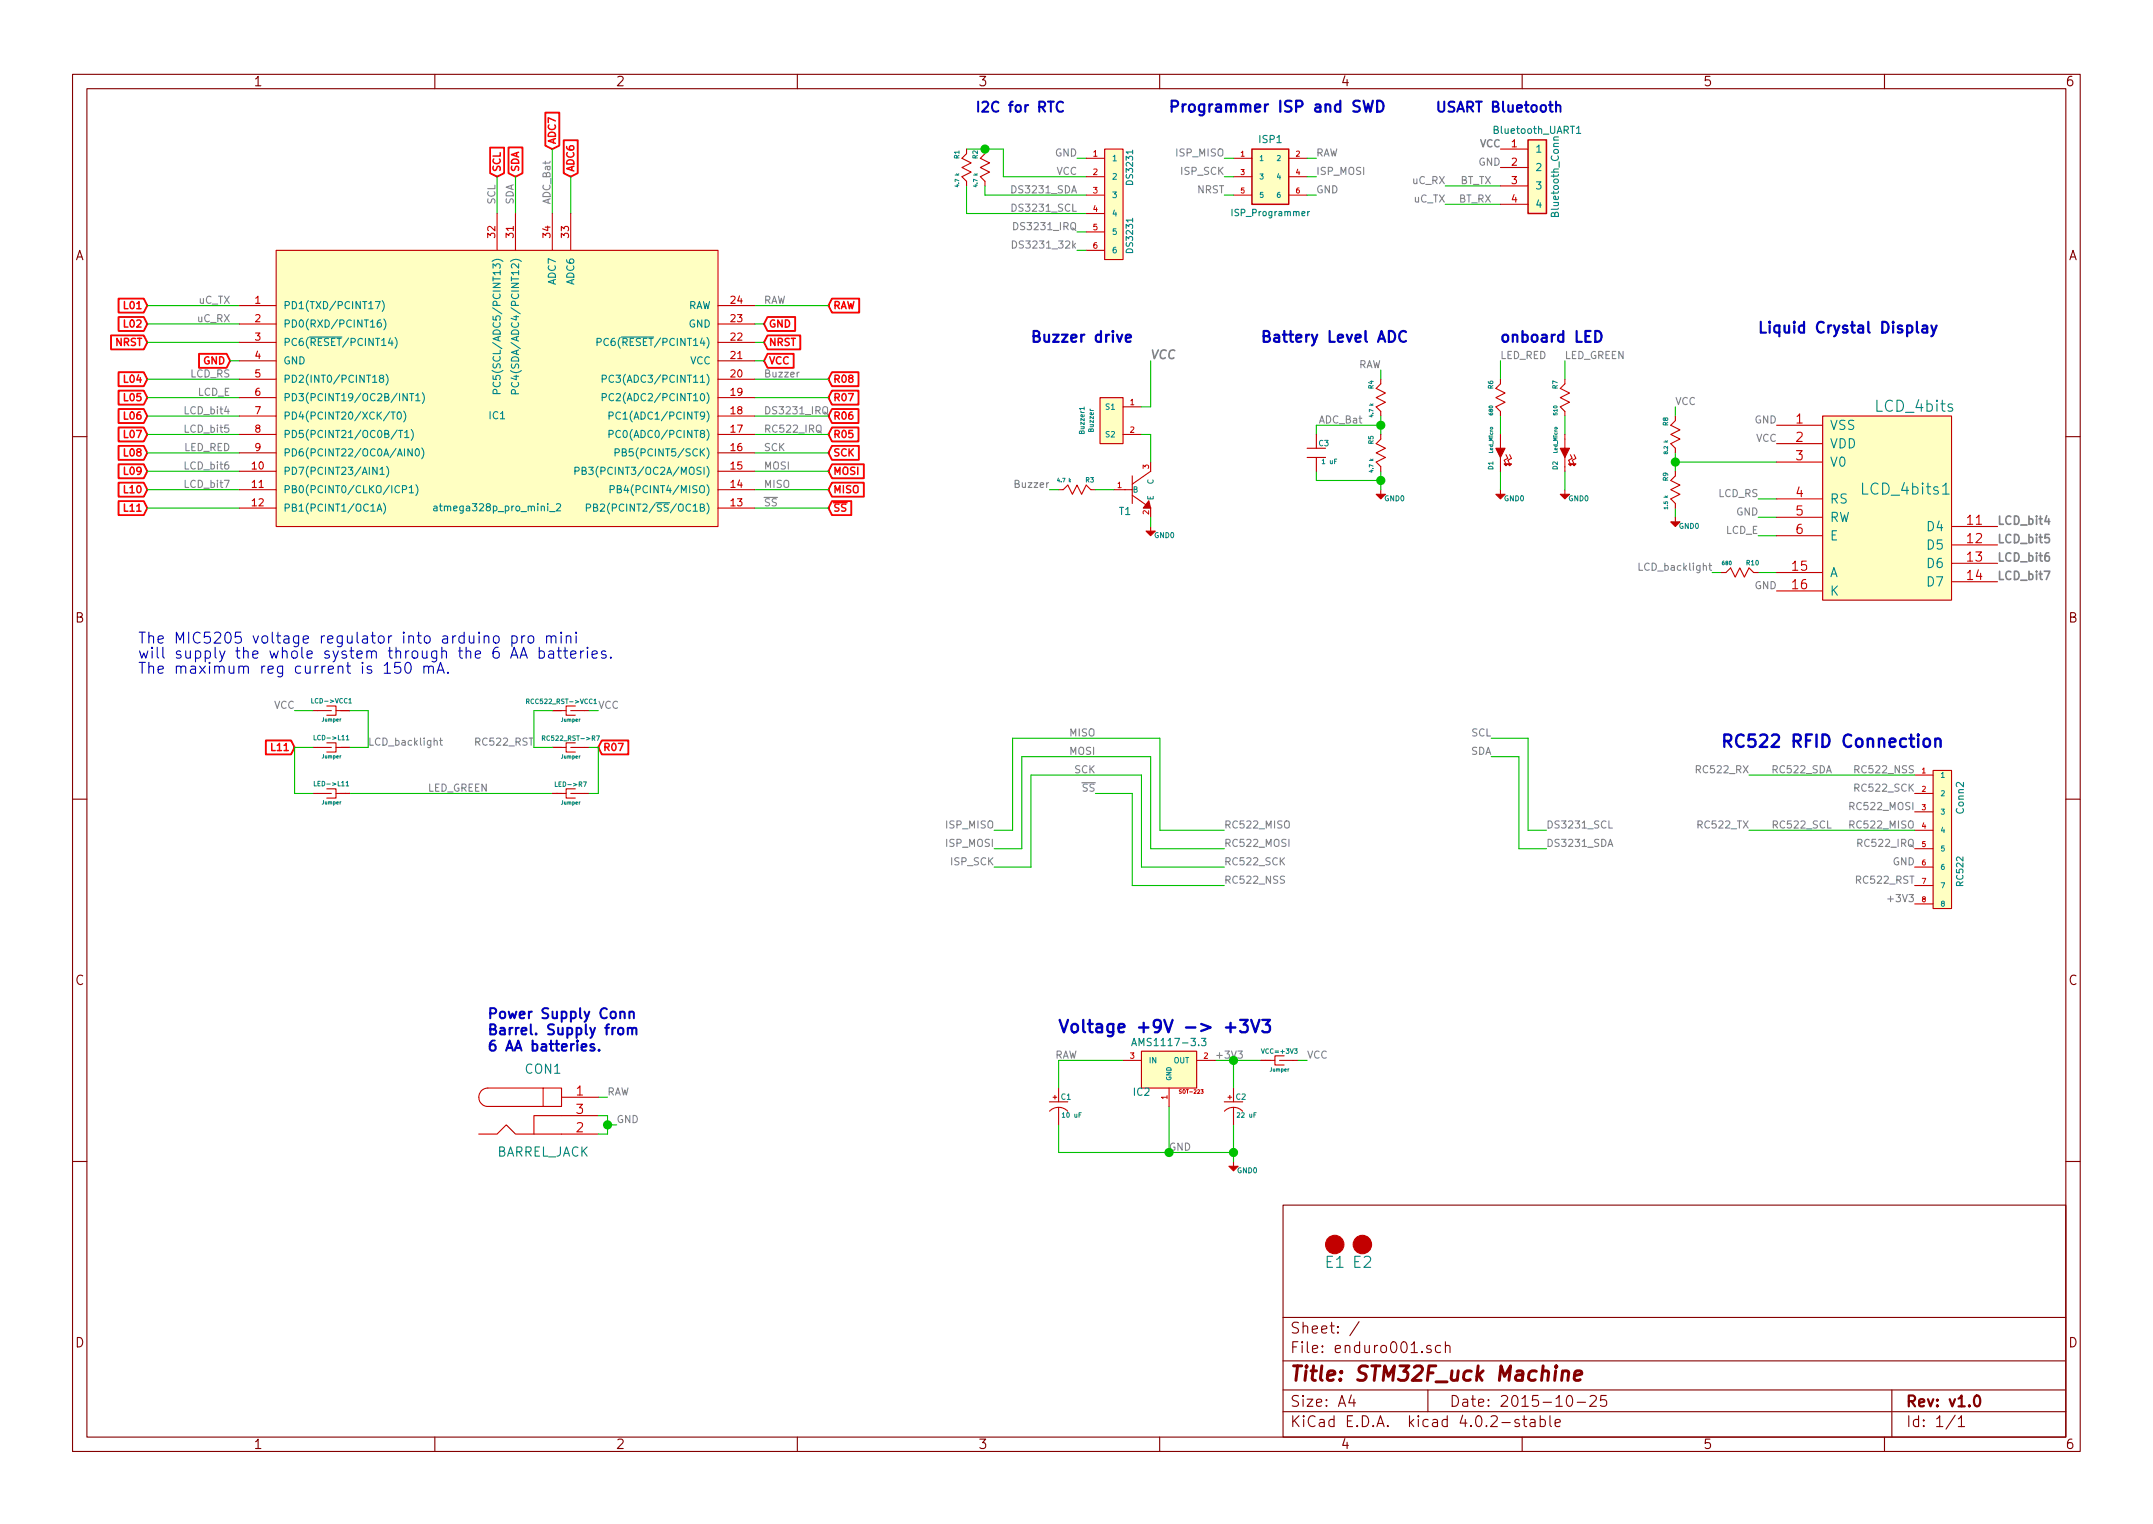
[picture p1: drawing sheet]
<svg xmlns="http://www.w3.org/2000/svg" width="297mm" height="210mm" viewBox="0 0 297 210" stroke-linecap="round" stroke-linejoin="round" font-family="sans-serif">
<g fill="none" stroke="#840000" stroke-width=".15">
<path d="M10 10.3h277v189.9h-277zM12 12.2h273v186.1h-273zM60 10.3v1.9M110 10.3v1.9M160 10.3v1.9M210 10.3v1.9M260 10.3v1.9M10 60.2h2M285 60.2h2M10 110.3h2M285 110.3h2M10 160.2h2"/>
<path d="M177 166.3h108v32h-108zM285 160.2h2M60 198.3v1.9M110 198.3v1.9M160 198.3v1.9M177 194.8h108M177 191.8h108M177 187.8h108M177 181.8h108M186.4 192.5l-.3 1h.9M186.8 193v1M187.5 182.3l-1.3 2"/>
<path d="M197 191.8v3M197.4 185.7a.37 .37 0 0 0-.6 .1v.1a.54 .54 0 0 0 .6 .3l.1 .1-.1 .2-.1 .1-.5-.1M198.8 185.7l-.5-.1-.3 .3 .1 .6 .2 .1 .5-.1M199.4 185.7a.38 .38 0 0 1 .7 .1v.8M199.4 185.1v1.5M209.6 195.9a.37 .37 0 0 0-.6 .1v.1a.54 .54 0 0 0 .6 .3l.1 .1-.1 .2-.2 .1-.4-.1M210 198.3v1.9M210.1 195.8h.5M210.3 195.3v1.3l.2 .2h.1M211.2 195.9l.1-.1 .4 .1 .1 .9M211.8 196.2l-.5 .1-.2 .2 .1 .2 .1 .1 .5-.1M212.5 195.9a.48 .48 0 0 1 .6 .1l.1 .1-.1 .6a.48 .48 0 0 1-.6 0"/>
<path d="M212.5 195.3v1.5M213.8 195.3v1.3l.2 .2M214.6 196.3l.7-.1-.1-.3-.4-.1-.2 .2v.7l.2 .1 .4-.1M216.3 192.7a.35 .35 0 0 1 .3-.2 .35 .35 0 0 1 .3 .3 .77 .77 0 0 1-.4 1.2 .9 .9 0 0 1-.2-1.3zM217.6 193.5h1.1M219.4 192.7l.2-.2 .5 .1a.37 .37 0 0 1 .1 .6l-.9 .8h.9M221.6 192.5h-.7l-.1 .7a.62 .62 0 0 1 .7 0l.2 .2-.1 .5-.2 .1h-.4l-.2-.1M260 198.3v1.9M261 191.8v6.5M269.7 195.2l-1.2 2M270.2 195.8l.4-.5v1.5M270.2 196.8h.8"/>
</g>
<path d="M272.5 192.7a.35 .35 0 0 1 .4-.2 .35 .35 0 0 1 .2 .3 .77 .77 0 0 1-.4 1.2 .9 .9 0 0 1-.2-1.3z" fill="none" stroke="#840000" stroke-width=".3"/>
<path d="M215.6 189.3a.52 .52 0 0 1 .8 .1l-.1 1M215.6 189.1l-.2 1.3M217.2 189.8l1-.2v-.4l-.6-.1-.3 .3-.1 .8v.1l.2 .1 .6-.1" fill="none" stroke="#840000" stroke-width=".41"/>
<path d="M265.5 102a.47 .47 0 0 1 .8 .2v.5a.46 .46 0 0 1-.5 .4 .46 .46 0 0 1-.4-.4v-.5zM267 102.1a.42 .42 0 0 1 .7 .1v.8M267 101.9v1.1M169.1 141.8h1.3M169.8 141.1v1.3M171.1 140.7h1l-.5 .6a.48 .48 0 0 1 .5 .4v.4l-.1 .2-.7 .1-.2-.2M172.6 140.7l.6 1.7 .6-1.7M174.2 140.7h1l-.5 .6a.48 .48 0 0 1 .5 .4v.4l-.1 .2-.7 .1-.2-.2" fill="none" stroke="#0000c2" stroke-width=".33"/>
<g fill="none" stroke="#848484" stroke-width=".15">
<path d="M139.6 28.2a.5 .5 0 0 1 .6 .5 .5 .5 0 0 1-.6 .5zM139.7 33.2a.5 .5 0 0 1 .6 .5 .5 .5 0 0 1-.6 .5zM139.9 30.7a.5 .5 0 0 1 .5 .5 .5 .5 0 0 1-.5 .5zM110.3 51.4l-.3 .2M113.6 56.3a.33 .33 0 0 1 .3-.2 .33 .33 0 0 1 .3 .3l-.1 .6-.2 .1a.35 .35 0 0 1-.4-.3zM113.7 56.9l.5 .3M226.1 77.7v1h.5M235.8 78h.3M235.9 77.7v.9l.2 .1M59.9 102.3v-.1a.23 .23 0 0 1 .4 .1v.5M60.7 102.2h.3M60.8 101.8v.9l.2 .1"/>
<path d="M221.8 116.8l.4-1 .3 1M222 113.3v.9h.5M260.5 124h.7M170.8 145h.6l-.3 .4 .3 .2-.1 .3-.1 .1-.4-.1"/>
</g>
<path d="M146.7 14.2a.57 .57 0 0 0-.7-.1 .57 .57 0 0 0-.2 .7 .53 .53 0 0 0 .3 .6 .53 .53 0 0 0 .6-.1M214.7 14.6l.2-.1h.3l.1 .9M86.8 139.7l.2-.1h.4l.1 .9M86.8 139.6v.9M82 144.1l-.4-.1-.2 .2 .1 .2 .5 .2v.1v.2h-.6M82.7 144.8v.1h-.1l.1-.1v.2M85.3 141.9l.2-.1 .5 .1v.6l-.2 .2a.39 .39 0 0 1-.5-.2zM86.6 141.9l.2-.1 .3 .1 .1 .8M86.6 141.8v.9M87.2 142a.31 .31 0 0 1 .3-.2 .31 .31 0 0 1 .3 .2v.7" fill="none" stroke="#0000c2" stroke-width=".28"/>
<path d="M188.1 13.9l.4 1.5 .2-1.1 .4 1.1 .3-1.5M190 13.9a.77 .77 0 0 1 .9 .8 .77 .77 0 0 1-.9 .7zM155.3 46.7l.7-.2v-.3h-.5l-.2 .2 .1 .7 .1 .1 .5-.1M194 45.8a.6 .6 0 0 0-.8 0 .6 .6 0 0 0-.2 .7 .58 .58 0 0 0 .3 .6 .58 .58 0 0 0 .7-.1M220.1 45.7a.79 .79 0 0 1 .8 .4 .79 .79 0 0 1-.2 1l-.6 .1zM265.3 45l.1-.1 .4 .1 .1 .9M265.9 45.3h-.5l-.2 .2 .1 .3 .1 .1 .5-.1M266.4 44.9l.4 1M267.2 44.9l-.5 1.3-.3 .2" fill="none" stroke="#0000c2" stroke-width=".3"/>
<g fill="none" stroke="#c20000" stroke-width=".15">
<path d="M38.1 34.5h61v38.1h-61zM68.6 29.5v5M71.1 29.5v5M76.2 29.5v5M78.7 29.5v5M133.3 20.6v.6l-.6 .6 1.3 .7-1.3 .6 1.3 .6-1.3 .7 .6 .6v.6M135.9 20.6v.6l-.6 .6 1.2 .7-1.2 .6 1.2 .6-1.2 .7 .6 .6v.6M149.9 21.8h2.5M149.9 24.4h2.5M149.9 26.9h2.5M149.9 29.5h2.5M149.9 32h2.5"/>
<path d="M149.9 34.5h2.5M152.4 20.6h2.5v15.2h-2.5zM170.2 21.8h2.5M170.2 24.4h2.5M170.2 26.9h2.5M177.8 21.8h2.5M177.8 24.4h2.5M177.8 26.9h2.5M207 20.6h3.8M207 23.1h3.8M207 25.6h3.8M207 28.2h3.8"/>
<path d="M33 59.9h5.1M33 42.2h5.1M33 44.7h5.1M33 47.2h5.1M33 49.8h5.1M33 52.3h5.1M33 54.9h5.1M33 57.4h5.1M99.1 59.9h5M99.1 42.2h5M99.1 44.7h5M99.1 47.2h5"/>
<path d="M99.1 49.8h5M99.1 52.3h5M99.1 54.9h5M99.1 57.4h5M151.8 54.9h3.1v6.3h-3.1zM154.9 56.1h2.6M154.9 59.9h2.6M181.6 59.9v1.9M190.5 59.9v.7l-.6 .6 1.2 .6-1.2 .7 1.2 .6-1.2 .6 .6 .7v.6M190.5 52.3v.7l-.6 .6 1.2 .6-1.2 .7 1.2 .6-1.2 .6 .6 .7v.6M207 52.3v.7l-.6 .6 1.2 .6-1.2 .7 1.2 .6-1.2 .6 .6 .7v.6M207 59.9v5.1"/>
<path d="M215.9 52.3v.7l-.6 .6 1.2 .6-1.2 .7 1.2 .6-1.2 .6 .6 .7v.6M215.9 59.9v5.1M231.1 57.4v.6l-.6 .7 1.3 .6-1.3 .6 1.3 .7-1.3 .6 .6 .6v.7M245.1 58.7h6.4M251.5 57.4h17.7v25.4h-17.7zM33 67.6h5.1M33 62.5h5.1M33 65h5.1M33 70.1h5.1M99.1 67.6h5M99.1 62.5h5M99.1 65h5"/>
<path d="M99.1 70.1h5M146 67.6h.7l.6-.7 .7 1.3 .6-1.3 .6 1.3 .7-1.3 .6 .7h.6M153.7 67.6h2.5M156.2 65.7v3.8M156.2 68.3l2.5 1.8M158.7 65l-2.5 1.8M158.7 63.7v1.3M158.7 70v1.4M158.7 72.6v.7M180.3 63.1h2.6M180.3 61.8h2.6M181.6 63.1v1.9"/>
<path d="M190.5 67.6v.6M207 67.6v.6M207.8 62.7l.2 .5-.5 .3 .3 .5M208.3 62.7l.2 .5-.5 .3 .3 .5M215.9 67.6v.6M216.7 62.7l.2 .5-.5 .3 .3 .5M217.2 62.7l.2 .5-.5 .3 .3 .5M231.1 65v.7l-.6 .6 1.3 .6-1.3 .7 1.3 .6-1.3 .6 .6 .7v.6M231.1 71.4v.6M237.5 79h.6l.7-.6 .6 1.2 .6-1.2 .7 1.2 .6-1.2 .6 .6h.7M245.1 61.2h6.4M245.1 63.7h6.4"/>
<path d="M245.1 68.8h6.4M245.1 71.4h6.4M245.1 73.9h6.4M245.1 79h6.4M269.2 72.6h6.4M269.2 75.2h6.4M269.2 77.7h6.4M43.2 98h2.5M45.1 97.4h1.3v1.3h-1.3M46.4 98h1.9M76.2 98h1.9M78.7 98h2.6"/>
<path d="M79.4 97.4h-1.3v1.3h1.3M245.1 81.5h6.4M269.2 80.3h6.4M43.2 103.1h2.5M43.2 109.5h2.5M45.1 102.5h1.3v1.3h-1.3M45.1 108.8h1.3v1.3h-1.3M46.4 109.5h1.9M46.4 103.1h1.9M76.2 109.5h1.9M76.2 103.1h1.9M78.7 103.1h2.6"/>
<path d="M78.7 109.5h2.6M79.4 102.5h-1.3v1.3h1.3M79.4 108.8h-1.3v1.3h1.3M264.2 106.9h2.5M264.2 109.5h2.5M264.2 112h2.5M264.2 114.5h2.5M264.2 117.1h2.5M264.2 119.6h2.5M266.7 106.3h2.5v19h-2.5zM264.2 122.2h2.5M264.2 124.7h2.5"/>
<path d="M66 156.5h2.6l1.2-1.3 1.3 1.3h11.4M74.9 150.1h2.6v2.5h-2.6zM74.9 150.1h-7.6a1.27 1.27 0 0 0-1.2 1.3 1.27 1.27 0 0 0 1.2 1.2h7.6M77.5 151.4h5M82.5 153.9h-8.8v2.6M144.8 152h2.5M144.8 153.3a1.72 1.72 0 0 1 2.5 0M145.3 151.4h.5M145.5 151.1v.5M146 150.1v1.9M146 152.8v2.4M154.9 146.3h2.6"/>
<path d="M157.5 145h7.6v5.1h-7.6zM161.3 150.1v2.5M165.1 148.8h.1M165.1 146.3h2.5M168.9 152h2.5M168.9 153.3a1.72 1.72 0 0 1 2.5 0M169.4 151.4h.5M169.7 151.1v.5M170.2 150.1v1.9M170.2 152.8v2.4M174 146.3h1.9M176.5 146.3h2.6"/>
<path d="M177.2 145.7h-1.3v1.2h1.3M170.2 160.3v.6"/>
</g>
<g fill="#c20000" stroke="#c20000" stroke-width=".15">
<path d="M169.5 160.9h1.3l-.6 .6z"/>
<path d="M158.5 69.1l.2 1h-1z"/>
<path d="M158.1 73.3h1.3l-.7 .6z"/>
<path d="M189.9 68.2h1.2l-.6 .6z"/>
<path d="M206.4 68.2h1.2l-.6 .6z"/>
<path d="M215.3 68.2h1.2l-.6 .6z"/>
<path d="M230.5 72h1.3l-.7 .6z"/>
<path d="M208 64h.5l-.2 .3z"/>
<path d="M207.5 64h.5l-.2 .3z"/>
<path d="M206.4 61.8h1.2l-.6 1.3z"/>
<path d="M216.9 64h.5l-.2 .3z"/>
<path d="M216.4 64h.5l-.2 .3z"/>
<path d="M215.3 61.8h1.2l-.6 1.3z"/>
<circle cx="184.1" cy="171.7" r="1.27"/>
<circle cx="188" cy="171.7" r="1.27"/>
</g>
<g fill="#ffffc2" stroke="#ffffc2" stroke-width=".14">
<path d="M172.7 20.6h5.1v7.6h-5.1z"/>
<path d="M151.8 54.9h3.1v6.3h-3.1z"/>
<path d="M266.7 106.3h2.5v19h-2.5z"/>
<path d="M251.5 57.4h17.7v25.4h-17.7z"/>
<path d="M157.5 145h7.6v5.1h-7.6z"/>
<path d="M38.1 34.5h61v38.1h-61z"/>
<path d="M210.8 19.3h2.6v10.2h-2.6z"/>
<path d="M152.4 20.6h2.5v15.2h-2.5z"/>
<path d="M180.3 63.1h2.6z"/>
<path d="M180.3 61.8h2.6z"/>
</g>
<path d="M210.8 19.3h2.6v10.2h-2.6zM172.7 20.6h5.1v7.6h-5.1z" fill="none" stroke="#c20000" stroke-width=".2"/>
<g fill="none" stroke="#008484" stroke-width=".15">
<path d="M214.4 19.3h.6M215 18.9h-.5a.24 .24 0 0 0-.2 .2 .24 .24 0 0 0 .2 .2M217.5 17.7l.3-.3v1M217.5 18.4h.6M180.4 29.2v.6M180.7 29.2l-.3 .2M42.7 46.5h4.5M51.8 41.6h.7l-.5 1M52.5 44.1l-.3 .1a.63 .63 0 0 0 0 .9l.4-.1v-.3l-.2-.2h-.2l-.2 .2M52.6 52.2l-.3-.2 .1-.1 .2-.1h.2l.1 .2v.1l-.6 .3v.2l.3 .2h.1l.2-.2v-.2l-.2-.2M52.7 41.5a1.13 1.13 0 0 1 0 1.5M53 44a1.13 1.13 0 0 1 0 1.5"/>
<path d="M53.3 51.6a1.13 1.13 0 0 1 0 1.5M53.8 46.6l-.2 .7h.6M53.9 56.8h.6M54.1 47v.7M54.2 56.8v1M54.5 46.6a1.13 1.13 0 0 1 0 1.5M54.9 56.9l.1-.1a.53 .53 0 0 1 .4 .5 .53 .53 0 0 1-.4 .5l-.1-.1-.1-.3zM55 59.4h.5M55.3 59.4v1M55.7 56.7a1.13 1.13 0 0 1 0 1.5M55.8 59.7l.3-.3v1M56.5 54.3h.6"/>
<path d="M56.7 59.3a1.13 1.13 0 0 1 0 1.5M56.8 54.3v1M57.4 54.6l.3-.3v1M57.4 55.3h.5M58.3 54.2a1.13 1.13 0 0 1 0 1.5M68.1 52.7a.47 .47 0 0 0 .3 .7 .47 .47 0 0 0 .6-.5l-.1-.2M68.6 54.3l-.1-.5-.1-.1-.3 .1-.1 .1v.4h1M70.7 52.8a.47 .47 0 0 0 .3 .6 .47 .47 0 0 0 .6-.4l-.1-.2M71.1 54.3l-.1-.5-.1-.1-.2 .1-.1 .1v.4h1M82.4 47.2h.5l.1-.2-.1-.2-.1-.1h-.4v1M83.1 52.3l.5-.1 .1-.1-.1-.2-.1-.1h-.4v1M83.1 54.8h.5l.1-.2-.1-.2-.1-.1h-.4v1"/>
<path d="M83.9 46.8a.47 .47 0 0 0-.6 .3 .47 .47 0 0 0 .4 .6l.2-.1M84 59.9h.5l.1-.2v-.2l-.2-.1h-.4v1M84 57.4l.5-.1 .1-.1v-.3l-.2-.1h-.4v1M84.7 51.9a.47 .47 0 0 0-.7 .3 .47 .47 0 0 0 .5 .6l.2-.2M84.7 54.4a.47 .47 0 0 0-.7 .3 .47 .47 0 0 0 .5 .6l.2-.1M85.6 59.5a.47 .47 0 0 0-.7 .3 .47 .47 0 0 0 .5 .6l.2-.1M85.6 56.9a.47 .47 0 0 0-.7 .4 .47 .47 0 0 0 .5 .5l.2-.1M85.7 46.5h4.5M52 70.5l.3-1 .4 1M52.1 70.3h.5M52.4 64.7l.3-.2v1M52.4 65.5h.6"/>
<path d="M52.9 69.4a1.13 1.13 0 0 1 0 1.5M53.3 64.3a1.13 1.13 0 0 1 0 1.5M55.5 67.5h.5l.1-.2v-.2l-.2-.1h-.4v1M55.8 60.4h.6M56.5 67.3l.3-.3v1M56.5 68h.5M56.9 61.9v1l-.6-1v1M57.4 66.9a1.13 1.13 0 0 1 0 1.5M57.4 62l.1-.1a.53 .53 0 0 1 .4 .5 .53 .53 0 0 1-.4 .5 .63 .63 0 0 1-.1-.9zM58.2 61.8a1.13 1.13 0 0 1 0 1.5M59.9 69.9h.3l.1 .6M60.3 70l-.3 .1-.2 .2 .2 .2 .3-.1"/>
<path d="M75.8 70.6h.8M76.8 69.6l.3-.1 .2 .3-.6 .7h.6M79.3 65l.5-.1 .1-.1v-.2l-.2-.1h-.4v1M80.3 64.9h.4l.1-.2v-.1l-.5-.1v1h.4l.2-.2v-.2l-.3-.2M80.9 70.1l.5-.1 .1-.1-.1-.3-.1-.1h-.4v1M81.9 70h.4l.1-.2v-.2l-.5-.1v1h.4l.2-.1v-.2l-.3-.2M84.2 67.5h.5l.1-.2-.1-.2-.1-.1h-.4v1M84.9 62.5l.4-.1 .1-.2v-.2l-.2-.1h-.3v1M85.2 67.5l.4-.1 .1-.1-.1-.2-.4-.1v1h.3l.3-.2v-.1l-.3-.2M85.9 62.4h.4l.1-.2-.1-.2-.4-.1v1h.3l.2-.2v-.1l-.2-.2M268 67.1l.5-.5v1.6M268 68.2h.9"/>
<path d="M156.1 144.3l.4-1 .3 1M156.2 144h.5M165.8 143.3h.6l-.4 .3 .3 .1v.5l-.1 .1h-.3l-.1-.1"/>
</g>
<g fill="none" stroke="#f00" stroke-width=".25">
<path d="M75.2 15.5h2v4.6l-1 .5-1-.5zM77.8 19.3h1.9v4.6l-1 .5-.9-.5zM67.6 20.4h1.9v3.5l-.9 .5-1-.5zM70.2 20.3h1.9v3.6l-1 .5-.9-.5zM15.3 46.3h4.5l.5 .9-.5 1h-4.5zM16.4 41.2h3.4l.5 1-.5 .9h-3.4zM16.4 43.7h3.4l.5 1-.5 1h-3.4zM16.4 51.4h3.4l.5 .9-.5 1h-3.4zM16.4 53.9h3.4l.5 1-.5 .9h-3.4zM16.4 56.4h3.4l.5 1-.5 1h-3.4zM16.4 59h3.4l.5 .9-.5 1h-3.4zM27.5 48.8h3.8l.4 1-.4 .9h-3.8z"/>
<path d="M105.9 48.8h3.6v1.9h-3.6l-.5-.9zM105.9 43.7h3.8v2h-3.8l-.5-1zM105.9 46.3h4.5v1.9h-4.5l-.5-1zM114.8 41.2h3.7v1.9h-3.7l-.5-.9zM114.8 59h3.6v1.9h-3.6l-.5-1zM114.8 53.9h3.6v1.9h-3.6l-.5-.9zM114.8 51.4h3.6v1.9h-3.6l-.5-1zM114.8 56.4h3.6v2h-3.6l-.5-1zM16.4 61.5h3.4l.5 1-.5 .9h-3.4zM16.4 64.1h3.4l.5 .9-.5 1h-3.4zM16.4 66.6h3.4l.5 1-.5 .9h-3.4zM16.4 69.1h3.4l.5 1-.5 1h-3.4z"/>
<path d="M114.8 61.5h3.7v1.9h-3.7l-.5-.9zM114.8 64.1h4.4v1.9h-4.4l-.5-1zM114.8 66.6h4.4v1.9h-4.4l-.5-.9zM114.8 69.1h2.6v2h-2.6l-.5-1zM36.7 102.2h3.5l.4 .9-.4 1h-3.5zM83 102.2h3.7v1.9h-3.7l-.5-1z"/>
</g>
<g fill="none" stroke="#008484" stroke-width=".14">
<path d="M149.6 56.2v.3M48.1 96.5l.2-.1v.6M48.1 97h.4M72.6 96.8l.3-.1 .1-.2-.4-.1v.7M72.8 96.8l.2 .3M81.9 96.6l.2-.2v.7M81.9 97.1h.4M43.3 101.4v.7h.3M43.4 107.8v.6h.3M47.8 108l.1-.2v.6M47.8 108.4h.3M47.8 101.6l.2-.2v.7"/>
<path d="M47.8 102.1h.3M74.8 101.8h.3l.1-.2-.4-.1v.7M75 101.8l.2 .4M76.6 107.9v.6h.3M80.5 107.9h.4l-.3 .6M82.3 101.5h.4l-.3 .7"/>
</g>
<g fill="none" stroke="#00c200" stroke-width=".15">
<path d="M68.6 24.4v5.1M71.1 24.4v5.1M76.2 20.6v8.9M78.7 24.4v5.1M133.3 20.6h5.1v3.8h11.5M133.3 25.6v3.9h16.6M135.9 25.6v1.3h14M148.6 21.8h1.3M148.6 34.5h1.3M148.6 32h1.3M168.9 26.9h1.3M168.9 21.8h1.3"/>
<path d="M168.9 24.4h1.3M180.3 26.9h1.3M180.3 21.8h1.3M180.3 24.4h1.3M199.4 28.2h7.6M199.4 25.6h7.6M20.3 42.2h12.7M20.3 44.7h12.7M20.3 47.2h12.7M20.3 52.3h12.7M20.3 54.9h12.7M20.3 57.4h12.7"/>
<path d="M20.3 59.9h12.7M31.7 49.8h1.3M104.1 42.2h10.2M104.1 44.7h1.3M104.1 47.2h1.3M104.1 49.8h1.3M104.1 52.3h10.2M104.1 54.9h10.2M104.1 57.4h10.2M104.1 59.9h10.2M157.5 59.9h1.2v3.8M158.7 49.8v6.3h-1.2"/>
<path d="M190.5 58.7h-8.9v1.2M190.5 51v1.3M190.5 57.4v2.5M207 49.8v2.5M207 57.4v2.5M215.9 49.8v2.5M215.9 57.4v2.5M231.1 56.1v1.3M20.3 62.5h12.7M20.3 65h12.7M20.3 67.6h12.7M20.3 70.1h12.7"/>
<path d="M104.1 62.5h10.2M104.1 65h10.2M104.1 67.6h10.2M104.1 70.1h10.2M144.8 67.6h1.2M151.1 67.6h2.6M158.7 71.4v1.2M181.6 65v1.3h8.9M190.5 65v2.6M207 65v2.6M215.9 65v2.6M231.1 63.7h14"/>
<path d="M231.1 62.5v2.5M231.1 70.1v1.3M236.2 79h1.3M242.6 79h2.5M242.6 73.9h2.5M242.6 71.4h2.5M242.6 68.8h2.5M40.6 98h2.6M48.3 98h2.5v5.1h-2.5M76.2 98h-2.5v5.1h2.5M81.3 98h1.2M43.2 103.1h-2.6v6.4h2.6"/>
<path d="M48.3 109.5h27.9M81.3 103.1h1.2v6.4h-1.2M137.2 117.1h3.8v-12.7h17.7v12.7h10.2M137.2 119.6h5v-12.7h15.3v12.7h11.4M137.2 114.5h2.5v-12.7h20.3v12.7h8.9M151.1 109.5h5.1v12.7h12.7M205.7 101.8h5.1v12.7h2.6M205.7 104.4h3.8v12.7h3.9M241.3 106.9h22.9M241.3 114.5h22.9M82.5 151.4h1.3M82.5 153.9h1.3v2.6h-1.3"/>
<path d="M83.8 155.2h1.3M146 155.2v3.8h24.2M154.9 146.3h-8.9v3.8M161.3 152.6v6.4M167.6 146.3h6.4M170.2 146.3v3.8M170.2 155.2v5.1M179.1 146.3h1.2"/>
</g>
<g fill="#00c200" stroke="#00c200" stroke-width=".25">
<circle cx="170.2" cy="159" r=".51"/>
<circle cx="135.9" cy="20.6" r=".51"/>
<circle cx="161.3" cy="159" r=".51"/>
<circle cx="231.1" cy="63.7" r=".51"/>
<circle cx="190.5" cy="66.3" r=".51"/>
<circle cx="190.5" cy="58.7" r=".51"/>
<circle cx="83.8" cy="155.2" r=".51"/>
<circle cx="170.2" cy="146.3" r=".51"/>
</g>
<g fill="none" stroke="#0000c2" stroke-width=".15">
<path d="M55.2 91.4h-.7l-.1 .7a.62 .62 0 0 1 .7-.1l.2 .2-.1 .6-.2 .1h-.3l-.3-.1M56 91.5a.35 .35 0 0 1 .4-.1 .35 .35 0 0 1 .2 .3 .77 .77 0 0 1-.4 1.2 .9 .9 0 0 1-.2-1.4zM58.5 92a.38 .38 0 0 1 .6 .1v.8M58.5 91.9v1M59.1 92.1a.36 .36 0 0 1 .4-.2 .36 .36 0 0 1 .3 .2v.8M60.3 92.9l.5-1.5 .5 1.5M60.4 92.5h.7M61.8 92.8h.1l-.1 .1-.1-.1h.1v.1M68.1 87.9a.41 .41 0 0 1 .8 .1v.4a.41 .41 0 0 1-.4 .3 .41 .41 0 0 1-.4-.3zM70.5 90.8l.4-1.5 .6 1.5M70.6 90.4h.7M70.6 87.8a.48 .48 0 0 1 .7 .1v.1v.6a.48 .48 0 0 1-.7 0"/>
<path d="M70.6 87.7v1.5M71.8 90.8l.4-1.5 .5 1.5M71.9 90.4h.7M72 87.7v1M72.4 87.7l-.3 .1-.1 .2M72.9 87.9a.41 .41 0 0 1 .7 .1v.4a.41 .41 0 0 1-.4 .3 .41 .41 0 0 1-.4-.3zM74.4 89.9a.48 .48 0 0 1 .6 0l.1 .2-.1 .6a.48 .48 0 0 1-.6 0M74.4 89.3v1.5M75.4 87.9a.38 .38 0 0 1 .6 0v.8M75.4 87.7v1M75.7 89.9l.2-.1 .4 .1 .1 .9M76 87.9a.36 .36 0 0 1 .4-.2 .36 .36 0 0 1 .3 .2v.8"/>
<path d="M76.4 90.2h-.5l-.2 .2v.3l.2 .1 .5-.1M76.9 89.8h.5M77.1 89.3v1.3l.2 .2h.1M77.4 87.2l-.1 .1 .1 .1 .1-.1-.1-.1v.2M77.4 87.7v1M77.7 89.8h.6M78 89.3v1.3l.2 .2h.1M78.1 87.9a.38 .38 0 0 1 .7 0v.8M78.1 87.7v1M78.7 90.3l.8-.1-.1-.3-.4-.1-.3 .2 .1 .7 .2 .1 .4-.1M79.5 87.2l-.1 .1 .1 .1 .1-.1-.1-.1v.2M79.5 87.7v1"/>
<path d="M80.1 89.8v1M80.5 89.8l-.2 .1-.2 .2M81.1 89.3l-.1 .1 .1 .1v-.1v-.1v.2M81.1 89.8v1M81.7 90.3l.7-.1-.1-.3-.4-.1-.2 .2 .1 .7 .1 .1 .4-.1M83.6 89.9a.37 .37 0 0 0-.6 .1v.1a.54 .54 0 0 0 .6 .3v.1v.2l-.2 .1-.4-.1M84.3 90.7h.1l-.1 .1-.1-.1h.1v.1"/>
</g>
<text font-size="2.8" fill="#840000" x="178" y="190.5">Title: STM32F_uck Machine</text>
<g font-size="2.4" fill="#0000c2">
<text x="237.5" y="103.1">RC522 RFID Connection</text>
<text x="146" y="142.5">Voltage +9V -&gt; +3V3</text>
</g>
<g font-size="2.1" fill="#0000c2">
<text x="161.3" y="15.5">Programmer ISP and SWD</text>
<text x="142.2" y="47.2">Buzzer drive</text>
<text x="174" y="47.2">Battery Level ADC</text>
<text x="207" y="47.2">onboard LED</text>
<text x="242.6" y="46">Liquid Crystal Display</text>
<text x="19" y="88.8">The MIC5205 voltage regulator into arduino pro mini</text>
<text x="19" y="90.9">will supply the whole system through the 6 AA batteries.</text>
<text x="19" y="93">The maximum reg current is 150 mA.</text>
</g>
<g font-size="2.1" fill="#008484">
<text x="258.9" y="56.8">LCD_4bits</text>
<text x="257" y="68.2">LCD_4bits1</text>
<text x="182.9" y="174.9">E1 E2</text>
</g>
<g font-size="2.1" fill="#840000">
<text x="178" y="184">Sheet: /</text>
<text x="178" y="186.7">File: enduro001.sch</text>
<text x="178" y="196.9">KiCad E.D.A. kicad 4.0.2-stable</text>
<text x="178" y="194.1">Size: A4</text>
<text x="200" y="194.1">Date: 2015-10-25</text>
<text x="263" y="194.1">Rev: v1.0</text>
<text x="263" y="196.9">Id: 1/1</text>
</g>
<g font-size="1.9" fill="#0000c2">
<text x="134.6" y="15.5">I2C for RTC</text>
<text x="198.1" y="15.5">USART Bluetooth</text>
<text x="67.3" y="140.6">Power Supply Conn</text>
<text x="67.3" y="142.8">Barrel. Supply from</text>
<text x="67.3" y="145">6 AA batteries.</text>
</g>
<g font-size="1.8" fill="#840000">
<text x="35" y="11.9">1</text>
<text x="85" y="11.9">2</text>
<text x="135" y="11.9">3</text>
<text x="185" y="11.9">4</text>
<text x="235" y="11.9">5</text>
<text x="285" y="11.9">6</text>
<text x="10.4" y="35.9">A</text>
<text x="285.4" y="35.9">A</text>
<text x="10.4" y="85.9">B</text>
<text x="285.4" y="85.9">B</text>
<text x="10.4" y="135.9">C</text>
<text x="285.4" y="135.9">C</text>
<text x="10.4" y="185.9">D</text>
<text x="285.4" y="185.9">D</text>
<text x="35" y="199.9">1</text>
<text x="85" y="199.9">2</text>
<text x="135" y="199.9">3</text>
<text x="185" y="199.9">4</text>
<text x="235" y="199.9">5</text>
<text x="285" y="199.9">6</text>
</g>
<g font-size="1.8" fill="#c20000">
<text x="247.8" y="58.4">1</text>
<text x="247.8" y="61">2</text>
<text x="247.8" y="63.5">3</text>
<text x="247.8" y="68.6">4</text>
<text x="247.8" y="71.1">5</text>
<text x="247.8" y="73.7">6</text>
<text x="271.4" y="72.4">11</text>
<text x="271.4" y="74.9">12</text>
<text x="271.4" y="77.5">13</text>
<text x="247.3" y="78.7">15</text>
<text x="247.3" y="81.3">16</text>
<text x="271.4" y="80">14</text>
<text x="79.5" y="151.1">1</text>
<text x="79.5" y="153.7">3</text>
<text x="79.5" y="156.2">2</text>
</g>
<g font-size="1.8" fill="#008484">
<text x="252.5" y="59.3">VSS</text>
<text x="252.5" y="61.8">VDD</text>
<text x="252.5" y="64.4">V0</text>
<text x="252.5" y="69.5">RS</text>
<text x="252.5" y="72">RW</text>
<text x="252.5" y="74.5">E</text>
<text x="266" y="73.3">D4</text>
<text x="266" y="75.8">D5</text>
<text x="252.5" y="79.6">A</text>
<text x="252.5" y="82.2">K</text>
<text x="266" y="78.4">D6</text>
<text x="266" y="80.9">D7</text>
<text x="72.5" y="148.1">CON1</text>
<text x="68.4" y="159.6">BARREL_JACK</text>
</g>
<text font-size="1.7" fill="#848484" x="158.7" y="49.5">VCC</text>
<g font-size="1.6" fill="#848484">
<text x="275.6" y="74.9">LCD_bit5</text>
<text x="275.6" y="77.5">LCD_bit6</text>
<text x="275.6" y="72.4">LCD_bit4</text>
<text x="275.6" y="80">LCD_bit7</text>
</g>
<g font-size="1.4" fill="#f00">
<text x="69.1" y="23.7" transform="rotate(-90 69.1 23.7)">SCL</text>
<text x="71.6" y="23.7" transform="rotate(-90 71.6 23.7)">SDA</text>
<text x="76.7" y="19.9" transform="rotate(-90 76.7 19.9)">ADC7</text>
<text x="79.2" y="23.7" transform="rotate(-90 79.2 23.7)">ADC6</text>
<text x="15.9" y="47.7">NRST</text>
<text x="17.2" y="42.6">L01</text>
<text x="17.2" y="45.2">L02</text>
<text x="106.1" y="45.2">GND</text>
<text x="106.1" y="47.7">NRST</text>
<text x="115" y="42.6">RAW</text>
<text x="17.2" y="52.8">L04</text>
<text x="28" y="50.3">GND</text>
<text x="106.1" y="50.3">VCC</text>
<text x="115" y="52.8">R08</text>
<text x="17.2" y="55.3">L05</text>
<text x="17.2" y="57.9">L06</text>
<text x="115" y="55.3">R07</text>
<text x="115" y="57.9">R06</text>
<text x="17.2" y="60.4">L07</text>
<text x="17.2" y="63">L08</text>
<text x="17.2" y="65.5">L09</text>
<text x="115" y="63">SCK</text>
<text x="115" y="60.4">R05</text>
<text x="115" y="65.5">MOSI</text>
<text x="17.2" y="68">L10</text>
<text x="17.2" y="70.6">L11</text>
<text x="115" y="68">MISO</text>
<text x="115" y="70.6">SS</text>
<text x="37.6" y="103.6">L11</text>
<text x="83.2" y="103.6">R07</text>
</g>
<g font-size="1.4" fill="#848484">
<text x="145.5" y="21.6">GND</text>
<text x="162.4" y="21.6">ISP_MISO</text>
<text x="181.6" y="21.6">RAW</text>
<text x="203.9" y="22.9">GND</text>
<text x="204.1" y="20.3">VCC</text>
<text x="68.3" y="28.2" transform="rotate(-90 68.3 28.2)">SCL</text>
<text x="70.9" y="28.2" transform="rotate(-90 70.9 28.2)">SDA</text>
<text x="75.9" y="28.2" transform="rotate(-90 75.9 28.2)">ADC_Bat</text>
<text x="139.9" y="26.7">DS3231_SDA</text>
<text x="140.1" y="29.2">DS3231_SCL</text>
<text x="145.7" y="24.1">VCC</text>
<text x="163" y="24.1">ISP_SCK</text>
<text x="165.2" y="26.7">NRST</text>
<text x="181.6" y="24.1">ISP_MOSI</text>
<text x="181.6" y="26.7">GND</text>
<text x="194.9" y="25.4">uC_RX</text>
<text x="195" y="27.9">uC_TX</text>
<text x="201.2" y="27.9">BT_RX</text>
<text x="201.4" y="25.4">BT_TX</text>
<text x="140.4" y="31.7">DS3231_IRQ</text>
<text x="140.5" y="34.3">DS3231_32k</text>
<text x="27.4" y="41.9">uC_TX</text>
<text x="105.4" y="41.9">RAW</text>
<text x="27.2" y="44.4">uC_RX</text>
<text x="26.2" y="52.1">LCD_RS</text>
<text x="105.4" y="52.1">Buzzer</text>
<text x="187.2" y="50.8">RAW</text>
<text x="207" y="49.5">LED_RED</text>
<text x="215.9" y="49.5">LED_GREEN</text>
<text x="25.7" y="59.7">LCD_bit5</text>
<text x="25.7" y="57.1">LCD_bit4</text>
<text x="27.2" y="54.6">LCD_E</text>
<text x="105.4" y="57.1">DS3231_IRQ</text>
<text x="105.4" y="59.7">RC522_IRQ</text>
<text x="182" y="58.4">ADC_Bat</text>
<text x="231.1" y="55.9">VCC</text>
<text x="242" y="58.4">GND</text>
<text x="25.3" y="62.2">LED_RED</text>
<text x="25.7" y="64.8">LCD_bit6</text>
<text x="105.4" y="64.8">MOSI</text>
<text x="105.4" y="62.2">SCK</text>
<text x="242.2" y="61">VCC</text>
<text x="25.7" y="67.3">LCD_bit7</text>
<text x="105.4" y="67.3">MISO</text>
<text x="105.4" y="69.8">SS</text>
<text x="140.3" y="67.3">Buzzer</text>
<text x="237.1" y="68.6">LCD_RS</text>
<text x="239.5" y="71.1">GND</text>
<text x="238" y="73.7">LCD_E</text>
<text x="226.6" y="78.7">LCD_backlight</text>
<text x="242" y="81.3">GND</text>
<text x="37.7" y="97.8">VCC</text>
<text x="82.5" y="97.8">VCC</text>
<text x="147.6" y="101.6">MISO</text>
<text x="203" y="101.6">SCL</text>
<text x="50.8" y="102.9">LCD_backlight</text>
<text x="65.8" y="102.9">RC522_RST</text>
<text x="147.6" y="104.1">MOSI</text>
<text x="148.2" y="106.7">SCK</text>
<text x="202.8" y="104.1">SDA</text>
<text x="234.3" y="106.7">RC522_RX</text>
<text x="244.8" y="106.7">RC522_SDA</text>
<text x="256.3" y="106.7">RC522_NSS</text>
<text x="58.9" y="109.2">LED_GREEN</text>
<text x="149.3" y="109.2">SS</text>
<text x="255.6" y="111.8">RC522_MOSI</text>
<text x="256.2" y="109.2">RC522_SCK</text>
<text x="130.6" y="114.3">ISP_MISO</text>
<text x="130.6" y="116.8">ISP_MOSI</text>
<text x="131.3" y="119.4">ISP_SCK</text>
<text x="168.9" y="114.3">RC522_MISO</text>
<text x="168.9" y="116.8">RC522_MOSI</text>
<text x="168.9" y="119.4">RC522_SCK</text>
<text x="213.4" y="114.3">DS3231_SCL</text>
<text x="213.4" y="116.8">DS3231_SDA</text>
<text x="234.5" y="114.3">RC522_TX</text>
<text x="244.9" y="114.3">RC522_SCL</text>
<text x="255.6" y="114.3">RC522_MISO</text>
<text x="256.6" y="116.8">RC522_IRQ</text>
<text x="261.1" y="119.4">GND</text>
<text x="168.9" y="121.9">RC522_NSS</text>
<text x="256.3" y="121.9">RC522_RST</text>
<text x="260.9" y="124.5">+3V3</text>
<text x="145.3" y="146">RAW</text>
<text x="167.6" y="146">+3V3</text>
<text x="180.3" y="146">VCC</text>
<text x="83.8" y="151.1">RAW</text>
<text x="85.1" y="154.9">GND</text>
<text x="161.3" y="158.7">GND</text>
</g>
<g font-size="1.4" fill="#008484">
<text x="173.8" y="19.7">ISP1</text>
<text x="206.2" y="18.5">Bluetooth_UART1</text>
<text x="211.8" y="21.1">1</text>
<text x="211.8" y="23.6">2</text>
<text x="211.8" y="26.1">3</text>
<text x="211.8" y="28.7">4</text>
<text x="215.1" y="29.7" transform="rotate(-90 215.1 29.7)">Bluetooth_Conn</text>
<text x="76.7" y="39.3" transform="rotate(-90 76.7 39.3)">ADC7</text>
<text x="79.2" y="39.3" transform="rotate(-90 79.2 39.3)">ADC6</text>
<text x="39.1" y="42.6">PD1(TXD/PCINT17)</text>
<text x="39.1" y="45.2">PD0(RXD/PCINT16)</text>
<text x="39.1" y="47.7">PC6(RESET/PCINT14)</text>
<text x="83.8" y="47.7">PC6(RESET/PCINT14)</text>
<text x="94.7" y="42.6">RAW</text>
<text x="95" y="45.2">GND</text>
<text x="39.1" y="50.3">GND</text>
<text x="39.1" y="52.8">PD2(INT0/PCINT18)</text>
<text x="69.1" y="52.1" transform="rotate(-90 69.1 52.1)">PC5(SCL/ADC5/PCINT13)</text>
<text x="71.6" y="52.3" transform="rotate(-90 71.6 52.3)">PC4(SDA/ADC4/PCINT12)</text>
<text x="84.6" y="52.8">PC3(ADC3/PCINT11)</text>
<text x="95.1" y="50.3">VCC</text>
<text x="39.1" y="55.3">PD3(PCINT19/OC2B/INT1)</text>
<text x="39.1" y="57.9">PD4(PCINT20/XCK/T0)</text>
<text x="67.5" y="57.8">IC1</text>
<text x="84.6" y="55.3">PC2(ADC2/PCINT10)</text>
<text x="85.4" y="57.9">PC1(ADC1/PCINT9)</text>
<text x="39.1" y="60.4">PD5(PCINT21/OC0B/T1)</text>
<text x="39.1" y="63">PD6(PCINT22/OC0A/AIN0)</text>
<text x="39.1" y="65.5">PD7(PCINT23/AIN1)</text>
<text x="81.4" y="65.5">PB3(PCINT3/OC2A/MOSI)</text>
<text x="85.4" y="60.4">PC0(ADC0/PCINT8)</text>
<text x="86.2" y="63">PB5(PCINT5/SCK)</text>
<text x="39.1" y="68">PB0(PCINT0/CLKO/ICP1)</text>
<text x="39.1" y="70.6">PB1(PCINT1/OC1A)</text>
<text x="60.5" y="70.5">atmega328p_pro_mini_2</text>
<text x="83.1" y="70.6">PB2(PCINT2/SS/OC1B)</text>
<text x="85.6" y="68">PB4(PCINT4/MISO)</text>
<text x="154.4" y="71">T1</text>
<text x="270.9" y="112.2" transform="rotate(-90 270.9 112.2)">Conn2</text>
<text x="156.9" y="144.3">AMS1117-3.3</text>
<text x="156.4" y="151.2">IC2</text>
</g>
<g font-size="1.4" fill="#c20000">
<text x="208.5" y="20.3">1</text>
<text x="208.5" y="22.9">2</text>
<text x="208.5" y="25.4">3</text>
<text x="208.5" y="27.9">4</text>
<text x="68.3" y="32.8" transform="rotate(-90 68.3 32.8)">32</text>
<text x="70.9" y="32.8" transform="rotate(-90 70.9 32.8)">31</text>
<text x="75.9" y="32.8" transform="rotate(-90 75.9 32.8)">34</text>
<text x="78.5" y="32.8" transform="rotate(-90 78.5 32.8)">33</text>
<text x="35.2" y="41.9">1</text>
<text x="100.8" y="41.9">24</text>
<text x="35.2" y="44.4">2</text>
<text x="35.2" y="47">3</text>
<text x="100.8" y="47">22</text>
<text x="100.8" y="44.4">23</text>
<text x="35.2" y="49.5">4</text>
<text x="35.2" y="52.1">5</text>
<text x="100.8" y="52.1">20</text>
<text x="100.8" y="49.5">21</text>
<text x="35.2" y="54.6">6</text>
<text x="35.2" y="57.1">7</text>
<text x="35.2" y="59.7">8</text>
<text x="100.8" y="59.7">17</text>
<text x="100.8" y="57.1">18</text>
<text x="100.8" y="54.6">19</text>
<text x="34.8" y="64.8">10</text>
<text x="35.2" y="62.2">9</text>
<text x="100.8" y="64.8">15</text>
<text x="100.8" y="62.2">16</text>
<text x="34.8" y="67.3">11</text>
<text x="34.8" y="69.8">12</text>
<text x="100.8" y="69.8">13</text>
<text x="100.8" y="67.3">14</text>
</g>
<g font-size="1.2" fill="#008484">
<text x="156.3" y="25.3" transform="rotate(-90 156.3 25.3)">DS3231</text>
<text x="170.2" y="29.8">ISP_Programmer</text>
<text x="156.3" y="34.7" transform="rotate(-90 156.3 34.7)">DS3231</text>
<text x="270.9" y="122.2" transform="rotate(-90 270.9 122.2)">RC522</text>
</g>
<g font-size="1.1" fill="#c20000">
<text x="150.8" y="21.6">1</text>
<text x="150.8" y="24.1">2</text>
<text x="150.8" y="26.7">3</text>
<text x="150.8" y="29.2">4</text>
<text x="150.8" y="31.7">5</text>
<text x="150.8" y="34.3">6</text>
<text x="155.9" y="55.9">1</text>
<text x="155.9" y="59.7">2</text>
<text x="158.5" y="64.7" transform="rotate(-90 158.5 64.7)">3</text>
<text x="154.2" y="67.3">1</text>
<text x="158.5" y="71" transform="rotate(-90 158.5 71)">2</text>
<text x="155.9" y="146">3</text>
<text x="166.1" y="146">2</text>
<text x="161" y="151.7" transform="rotate(-90 161 151.7)">1</text>
</g>
<g font-size="1.1" fill="#008484">
<text x="153.4" y="22.2">1</text>
<text x="153.4" y="24.8">2</text>
<text x="153.4" y="27.3">3</text>
<text x="153.4" y="29.8">4</text>
<text x="153.4" y="32.4">5</text>
<text x="153.4" y="34.9">6</text>
<text x="152.6" y="56.5">S1</text>
<text x="152.6" y="60.3">S2</text>
<text x="182" y="61.5">C3</text>
<text x="156.3" y="67.9">B</text>
<text x="159.1" y="69" transform="rotate(-90 159.1 69)">E</text>
<text x="159.1" y="66.8" transform="rotate(-90 159.1 66.8)">C</text>
<text x="158.5" y="146.7">IN</text>
<text x="161.8" y="146.7">OUT</text>
<text x="146.4" y="151.7">C1</text>
<text x="170.5" y="151.7">C2</text>
</g>
<g font-size="1" fill="#c20000">
<text x="171.2" y="21.6">1</text>
<text x="178.8" y="21.6">2</text>
<text x="171.2" y="24.1">3</text>
<text x="171.2" y="26.7">5</text>
<text x="178.8" y="24.1">4</text>
<text x="178.8" y="26.7">6</text>
<text x="265.2" y="106.7">1</text>
<text x="265.2" y="109.2">2</text>
<text x="265.2" y="111.8">3</text>
<text x="265.2" y="114.3">4</text>
<text x="265.2" y="116.8">5</text>
<text x="265.2" y="119.4">6</text>
<text x="265.2" y="121.9">7</text>
<text x="265.2" y="124.5">8</text>
</g>
<g font-size="1" fill="#008484">
<text x="173.7" y="22.2">1</text>
<text x="176.2" y="22.2">2</text>
<text x="173.7" y="24.7">3</text>
<text x="173.7" y="27.3">5</text>
<text x="176.2" y="24.7">4</text>
<text x="176.2" y="27.3">6</text>
<text x="191" y="69.1">GND0</text>
<text x="207.5" y="69.1">GND0</text>
<text x="216.4" y="69.1">GND0</text>
<text x="159.3" y="74.2">GND0</text>
<text x="231.7" y="72.9">GND0</text>
<text x="267.7" y="107.3">1</text>
<text x="267.7" y="109.8">2</text>
<text x="267.7" y="112.4">3</text>
<text x="267.7" y="114.9">4</text>
<text x="267.7" y="117.4">5</text>
<text x="267.7" y="120">6</text>
<text x="267.7" y="122.5">7</text>
<text x="267.7" y="125.1">8</text>
<text x="170.7" y="161.8">GND0</text>
</g>
<g font-size=".9" fill="#008484">
<text x="132.3" y="21.9" transform="rotate(-90 132.3 21.9)">R1</text>
<text x="134.9" y="21.9" transform="rotate(-90 134.9 21.9)">R2</text>
<text x="189.5" y="53.6" transform="rotate(-90 189.5 53.6)">R4</text>
<text x="206" y="53.6" transform="rotate(-90 206 53.6)">R6</text>
<text x="214.9" y="53.6" transform="rotate(-90 214.9 53.6)">R7</text>
<text x="149.6" y="59.8" transform="rotate(-90 149.6 59.8)">Buzzer1</text>
<text x="150.9" y="59.5" transform="rotate(-90 150.9 59.5)">Buzzer</text>
<text x="230.1" y="58.7" transform="rotate(-90 230.1 58.7)">R8</text>
<text x="182.5" y="64">1 uF</text>
<text x="189.5" y="61.3" transform="rotate(-90 189.5 61.3)">R5</text>
<text x="206" y="64.8" transform="rotate(-90 206 64.8)">D1</text>
<text x="214.9" y="64.8" transform="rotate(-90 214.9 64.8)">D2</text>
<text x="149.8" y="66.5">R3</text>
<text x="230.1" y="66.3" transform="rotate(-90 230.1 66.3)">R9</text>
<text x="241" y="78">R10</text>
<text x="43.2" y="97">LCD-&gt;VCC1</text>
<text x="73.1" y="97.1">RCC522_RST-&gt;VCC1</text>
<text x="43.7" y="102.1">LCD-&gt;L11</text>
<text x="75.3" y="102.2">RC522_RST-&gt;R7</text>
<text x="43.7" y="108.5">LED-&gt;L11</text>
<text x="76.9" y="108.5">LED-&gt;R7</text>
<text x="161.6" y="149.1" transform="rotate(-90 161.6 149.1)">GND</text>
<text x="174.3" y="145.4">VCC=+3V3</text>
<text x="146.7" y="154.2">10 uF</text>
<text x="170.8" y="154.2">22 uF</text>
</g>
<g font-size=".7" fill="#008484">
<text x="132.3" y="25.7" transform="rotate(-90 132.3 25.7)">4.7 k</text>
<text x="134.8" y="25.7" transform="rotate(-90 134.8 25.7)">4.7 k</text>
<text x="189.5" y="57.4" transform="rotate(-90 189.5 57.4)">4.7 k</text>
<text x="206" y="57.2" transform="rotate(-90 206 57.2)">680</text>
<text x="214.9" y="57.2" transform="rotate(-90 214.9 57.2)">510</text>
<text x="189.5" y="65" transform="rotate(-90 189.5 65)">4.7 k</text>
<text x="206" y="62.5" transform="rotate(-90 206 62.5)">Led_Micro</text>
<text x="214.9" y="62.5" transform="rotate(-90 214.9 62.5)">Led_Micro</text>
<text x="230.1" y="62.5" transform="rotate(-90 230.1 62.5)">8.2 k</text>
<text x="146" y="66.5">4.7 k</text>
<text x="230.1" y="70.1" transform="rotate(-90 230.1 70.1)">1.5 k</text>
<text x="237.6" y="77.9">680</text>
<text x="44.4" y="99.5">Jumper</text>
<text x="77.4" y="99.6">Jumper</text>
<text x="44.4" y="104.6">Jumper</text>
<text x="77.4" y="104.6">Jumper</text>
<text x="44.4" y="111">Jumper</text>
<text x="77.4" y="111">Jumper</text>
<text x="175.2" y="147.8">Jumper</text>
</g>
<text font-size=".7" fill="#c20000" x="162.9" y="150.9">SOT-223</text>
</svg>
